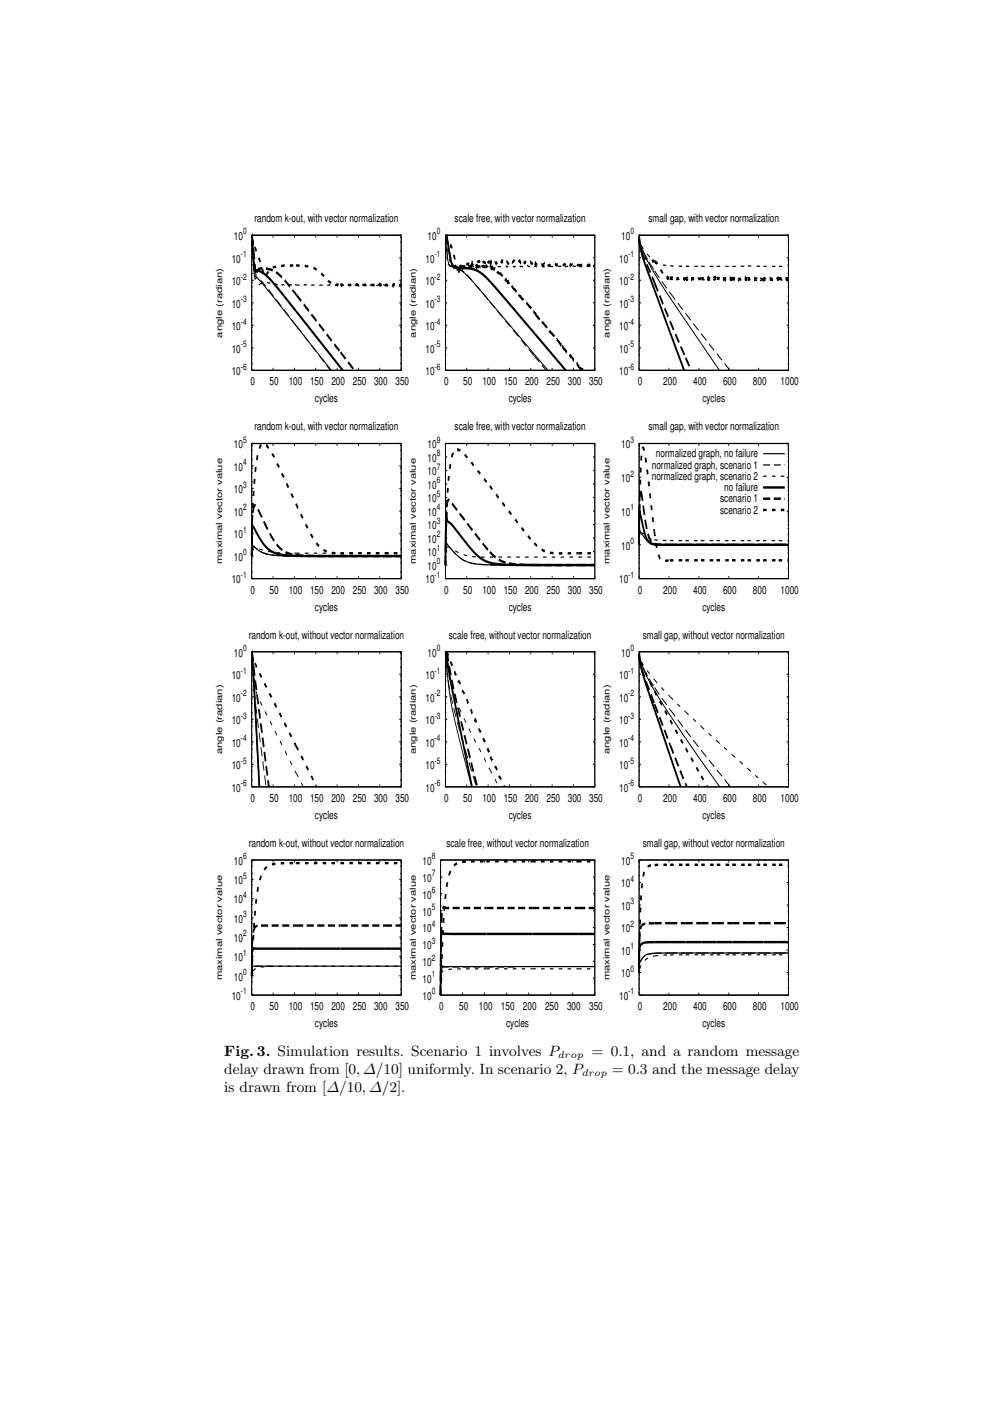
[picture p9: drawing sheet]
<svg xmlns="http://www.w3.org/2000/svg" width="210mm" height="297mm" viewBox="0 0 210 297" stroke-linecap="round" stroke-linejoin="round" font-family="sans-serif">
<g fill="none" stroke="#000" stroke-width=".21">
<path d="M53.4 49.9h31.7v28.6h-31.7zM53.4 59.9h.2M53.4 59.4h.4M53.4 58h.2M53.4 56.1h.2M53.4 55.1h.2M53.4 54.7h.4M53.4 53.2h.2M53.4 51.3h.2M53.4 50.3h.2M53.8 49.9h-.4v.5M57.9 49.9v.5"/>
<path d="M62.4 49.9v.5M67 49.9v.5M71.5 49.9v.5M76 49.9v.5M80.5 49.9v.5M84.7 59.4h.4M84.7 54.7h.4M84.7 49.9h.4v.5M84.9 59.9h.2M84.9 58h.2M84.9 56.1h.2M84.9 55.1h.2"/>
<path d="M84.9 53.2h.2M84.9 51.3h.2M84.9 50.3h.2M94.4 49.9h31.7v28.6h-31.7zM94.4 59.9h.2M94.4 59.4h.4M94.4 58h.2M94.4 56.1h.2M94.4 55.1h.2M94.4 54.7h.4M94.4 53.2h.2M94.4 51.3h.2"/>
<path d="M94.4 50.3h.2M94.8 49.9h-.4v.5M99 49.9v.5M103.5 49.9v.5M108 49.9v.5M112.5 49.9v.5M117.1 49.9v.5M121.6 49.9v.5M125.7 59.4h.4M125.7 54.7h.4M125.7 49.9h.4v.5M125.9 59.9h.2"/>
<path d="M125.9 58h.2M125.9 56.1h.2M125.9 55.1h.2M125.9 53.2h.2M125.9 51.3h.2M125.9 50.3h.2M135.5 49.9h31.7v28.6h-31.7zM135.5 59.9h.2M135.5 59.4h.4M135.5 58h.2M135.5 56.1h.2M135.5 55.1h.2"/>
<path d="M135.5 54.7h.4M135.5 53.2h.2M135.5 51.3h.2M135.5 50.3h.2M135.9 49.9h-.4v.5M141.8 49.9v.5M148.2 49.9v.5M154.5 49.9v.5M160.8 49.9v.5M166.8 59.4h.4M166.8 54.7h.4M166.8 49.9h.4v.5"/>
<path d="M167 59.9h.2M167 58h.2M167 56.1h.2M167 55.1h.2M167 53.2h.2M167 51.3h.2M167 50.3h.2M53.4 78.5h.4M53.4 77.1h.2M53.4 75.2h.2M53.4 74.2h.2M53.4 73.7h.4"/>
<path d="M53.4 72.3h.2M53.4 70.4h.2M53.4 69.4h.2M53.4 69h.4M53.4 67.5h.2M53.4 65.6h.2M53.4 64.7h.2M53.4 64.2h.4M53.4 62.8h.2M53.4 60.9h.2M53.4 78v.5M57.9 78v.5"/>
<path d="M62.4 78v.5M67 78v.5M71.5 78v.5M76 78v.5M80.5 78v.5M84.7 73.7h.4M84.7 69h.4M84.7 64.2h.4M84.9 77.1h.2M84.9 75.2h.2M84.9 74.2h.2M84.9 72.3h.2"/>
<path d="M84.9 70.4h.2M84.9 69.4h.2M84.9 67.5h.2M84.9 65.6h.2M84.9 64.7h.2M84.9 62.8h.2M84.9 60.9h.2M85.1 78v.5h-.4M94.4 78.5h.4M94.4 77.1h.2M94.4 75.2h.2M94.4 74.2h.2"/>
<path d="M94.4 73.7h.4M94.4 72.3h.2M94.4 70.4h.2M94.4 69.4h.2M94.4 69h.4M94.4 67.5h.2M94.4 65.6h.2M94.4 64.7h.2M94.4 64.2h.4M94.4 62.8h.2M94.4 60.9h.2M94.4 78v.5"/>
<path d="M99 78v.5M103.5 78v.5M108 78v.5M112.5 78v.5M117.1 78v.5M121.6 78v.5M125.7 73.7h.4M125.7 69h.4M125.7 64.2h.4M125.9 77.1h.2M125.9 75.2h.2M125.9 74.2h.2"/>
<path d="M125.9 72.3h.2M125.9 70.4h.2M125.9 69.4h.2M125.9 67.5h.2M125.9 65.6h.2M125.9 64.7h.2M125.9 62.8h.2M125.9 60.9h.2M126.1 78v.5h-.4M135.5 78.5h.4M135.5 77.1h.2M135.5 75.2h.2"/>
<path d="M135.5 74.2h.2M135.5 73.7h.4M135.5 72.3h.2M135.5 70.4h.2M135.5 69.4h.2M135.5 69h.4M135.5 67.5h.2M135.5 65.6h.2M135.5 64.7h.2M135.5 64.2h.4M135.5 62.8h.2M135.5 60.9h.2"/>
<path d="M135.5 78v.5M141.8 78v.5M148.2 78v.5M154.5 78v.5M160.8 78v.5M166.8 73.7h.4M166.8 69h.4M166.8 64.2h.4M167 77.1h.2M167 75.2h.2M167 74.2h.2M167 72.3h.2"/>
<path d="M167 70.4h.2M167 69.4h.2M167 67.5h.2M167 65.6h.2M167 64.7h.2M167 62.8h.2M167 60.9h.2M167.2 78v.5h-.4M53.4 94h31.7v28.7h-31.7zM53.4 99.3h.2M53.4 98.8h.4M53.4 97.4h.2"/>
<path d="M53.4 95.5h.2M53.4 94.5h.2M53.8 94h-.4v.6M57.9 94v.6M62.4 94v.6M67 94v.6M71.5 94v.6M76 94v.6M80.5 94v.6M84.7 94h.4v.6M84.7 98.8h.4M84.9 99.3h.2"/>
<path d="M84.9 97.4h.2M84.9 95.5h.2M84.9 94.5h.2M94.4 94h31.7v28.7h-31.7zM94.4 99.8h.4M94.4 96.9h.4M94.8 94h-.4v.6M99 94v.6M103.5 94v.6M108 94v.6M112.5 94v.6M117.1 94v.6"/>
<path d="M121.6 94v.6M125.7 94h.4v.6M125.7 99.8h.4M125.7 96.9h.4M135.5 94h31.7v28.7h-31.7zM135.5 96.9h.2M135.5 99h.2M135.5 97.8h.2M135.5 96.2h.2M135.5 95.6h.2M135.5 95.1h.2M135.5 94.7h.2"/>
<path d="M135.5 94.4h.2M135.9 94h-.4v.6M141.8 94v.6M148.2 94v.6M154.5 94v.6M160.8 94v.6M166.8 94h.4v.6M167 96.9h.2M167 99h.2M167 97.8h.2M167 96.2h.2M167 95.6h.2"/>
<path d="M167 95.1h.2M167 94.7h.2M167 94.4h.2M53.4 119.3h.2M53.4 118.4h.2M53.4 117.9h.4M53.4 116.5h.2M53.4 114.6h.2M53.4 113.6h.2M53.4 113.1h.4M53.4 111.7h.2M53.4 109.8h.2"/>
<path d="M53.4 108.8h.2M53.4 108.4h.4M53.4 106.9h.2M53.4 105h.2M53.4 104h.2M53.4 103.6h.4M53.4 102.1h.2M53.4 100.2h.2M84.7 117.9h.4M84.7 113.1h.4M84.7 108.4h.4M84.7 103.6h.4"/>
<path d="M84.9 119.3h.2M84.9 118.4h.2M84.9 116.5h.2M84.9 114.6h.2M84.9 113.6h.2M84.9 111.7h.2M84.9 109.8h.2M84.9 108.8h.2M84.9 106.9h.2M84.9 105h.2M84.9 104h.2M84.9 102.1h.2"/>
<path d="M84.9 100.2h.2M94.4 108.4h.4M94.4 119.8h.4M94.4 116.9h.4M94.4 114.1h.4M94.4 111.2h.4M94.4 105.5h.4M94.4 102.6h.4M125.7 108.4h.4M125.7 119.8h.4M125.7 116.9h.4M125.7 114.1h.4"/>
<path d="M125.7 111.2h.4M125.7 105.5h.4M125.7 102.6h.4M135.5 118.4h.2M135.5 108.4h.4M135.5 104h.2M135.5 111.2h.2M135.5 119.3h.2M135.5 117.7h.2M135.5 117.1h.2M135.5 116.6h.2M135.5 116.2h.2"/>
<path d="M135.5 115.8h.2M135.5 115.5h.4M135.5 113.4h.2M135.5 112.1h.2M135.5 110.5h.2M135.5 109.9h.2M135.5 109.5h.2M135.5 109h.2M135.5 108.7h.2M135.5 106.2h.2M135.5 104.9h.2M135.5 103.3h.2"/>
<path d="M135.5 102.8h.2M135.5 102.3h.2M135.5 101.9h.2M135.5 101.5h.2M135.5 101.2h.4M166.8 108.4h.4M166.8 115.5h.4M166.8 101.2h.4M167 118.4h.2M167 104h.2M167 111.2h.2M167 119.3h.2"/>
<path d="M167 117.7h.2M167 117.1h.2M167 116.6h.2M167 116.2h.2M167 115.8h.2M167 113.4h.2M167 112.1h.2M167 110.5h.2M167 109.9h.2M167 109.5h.2M167 109h.2M167 108.7h.2"/>
<path d="M167 106.2h.2M167 104.9h.2M167 103.3h.2M167 102.8h.2M167 102.3h.2M167 101.9h.2M167 101.5h.2M53.4 138.2h31.7v28.6h-31.7zM53.4 122.1v.6M53.4 122.7h.4M53.4 121.2h.2M53.4 139.6h.2"/>
<path d="M53.4 138.6h.2M53.8 138.2h-.4v.5M57.9 122.1v.6M57.9 138.2v.5M62.4 122.1v.6M62.4 138.2v.5M67 122.1v.6M67 138.2v.5M71.5 122.1v.6M71.5 138.2v.5M76 122.1v.6M76 138.2v.5"/>
<path d="M80.5 122.1v.6M80.5 138.2v.5M84.7 138.2h.4v.5M84.9 121.2h.2M84.9 139.6h.2M84.9 138.6h.2M85.1 122.1v.6h-.4M94.4 138.2h31.7v28.6h-31.7zM94.4 122.1v.6M94.4 122.7h.4M94.4 139.6h.2M94.4 138.6h.2"/>
<path d="M94.8 138.2h-.4v.5M99 122.1v.6M99 138.2v.5M103.5 122.1v.6M103.5 138.2v.5M108 122.1v.6M108 138.2v.5M112.5 122.1v.6M112.5 138.2v.5M117.1 122.1v.6M117.1 138.2v.5M121.6 122.1v.6"/>
<path d="M121.6 138.2v.5M125.7 138.2h.4v.5M125.9 139.6h.2M125.9 138.6h.2M126.1 122.1v.6h-.4M135.5 138.2h31.7v28.6h-31.7zM135.5 122.1v.6M135.5 122.7h.4M135.5 120.5h.2M135.5 139.6h.2M135.5 138.6h.2M135.9 138.2h-.4v.5"/>
<path d="M141.8 122.1v.6M141.8 138.2v.5M148.2 122.1v.6M148.2 138.2v.5M154.5 122.1v.6M154.5 138.2v.5M160.8 122.1v.6M160.8 138.2v.5M166.8 138.2h.4v.5M167 120.5h.2M167 139.6h.2M167 138.6h.2"/>
<path d="M167.2 122.1v.6h-.4M53.4 158.7h.2M53.4 157.7h.2M53.4 157.3h.4M53.4 155.8h.2M53.4 153.9h.2M53.4 153h.2M53.4 152.5h.4M53.4 151.1h.2M53.4 149.2h.2M53.4 148.2h.2M53.4 147.7h.4"/>
<path d="M53.4 146.3h.2M53.4 144.4h.2M53.4 143.4h.2M53.4 143h.4M53.4 141.5h.2M84.7 157.3h.4M84.7 152.5h.4M84.7 147.7h.4M84.7 143h.4M84.9 158.7h.2M84.9 157.7h.2M84.9 155.8h.2"/>
<path d="M84.9 153.9h.2M84.9 153h.2M84.9 151.1h.2M84.9 149.2h.2M84.9 148.2h.2M84.9 146.3h.2M84.9 144.4h.2M84.9 143.4h.2M84.9 141.5h.2M94.4 158.7h.2M94.4 157.7h.2M94.4 157.3h.4"/>
<path d="M94.4 155.8h.2M94.4 153.9h.2M94.4 153h.2M94.4 152.5h.4M94.4 151.1h.2M94.4 149.2h.2M94.4 148.2h.2M94.4 147.7h.4M94.4 146.3h.2M94.4 144.4h.2M94.4 143.4h.2M94.4 143h.4"/>
<path d="M94.4 141.5h.2M125.7 157.3h.4M125.7 152.5h.4M125.7 147.7h.4M125.7 143h.4M125.9 158.7h.2M125.9 157.7h.2M125.9 155.8h.2M125.9 153.9h.2M125.9 153h.2M125.9 151.1h.2M125.9 149.2h.2"/>
<path d="M125.9 148.2h.2M125.9 146.3h.2M125.9 144.4h.2M125.9 143.4h.2M125.9 141.5h.2M135.5 158.7h.2M135.5 157.7h.2M135.5 157.3h.4M135.5 155.8h.2M135.5 153.9h.2M135.5 153h.2M135.5 152.5h.4"/>
<path d="M135.5 151.1h.2M135.5 149.2h.2M135.5 148.2h.2M135.5 147.7h.4M135.5 146.3h.2M135.5 144.4h.2M135.5 143.4h.2M135.5 143h.4M135.5 141.5h.2M166.8 157.3h.4M166.8 152.5h.4M166.8 147.7h.4"/>
<path d="M166.8 143h.4M167 158.7h.2M167 157.7h.2M167 155.8h.2M167 153.9h.2M167 153h.2M167 151.1h.2M167 149.2h.2M167 148.2h.2M167 146.3h.2M167 144.4h.2M167 143.4h.2"/>
<path d="M167 141.5h.2M53.4 166.3v.5M53.4 166.8h.4M53.4 165.4h.2M53.4 163.5h.2M53.4 162.5h.2M53.4 162.1h.4M53.4 160.6h.2M57.9 166.3v.5M62.4 166.3v.5M67 166.3v.5M71.5 166.3v.5"/>
<path d="M76 166.3v.5M80.5 166.3v.5M84.7 162.1h.4M84.9 165.4h.2M84.9 163.5h.2M84.9 162.5h.2M84.9 160.6h.2M85.1 166.3v.5h-.4M94.4 166.3v.5M94.4 166.8h.4M94.4 165.4h.2M94.4 163.5h.2"/>
<path d="M94.4 162.5h.2M94.4 162.1h.4M94.4 160.6h.2M99 166.3v.5M103.5 166.3v.5M108 166.3v.5M112.5 166.3v.5M117.1 166.3v.5M121.6 166.3v.5M125.7 162.1h.4M125.9 165.4h.2M125.9 163.5h.2"/>
<path d="M125.9 162.5h.2M125.9 160.6h.2M126.1 166.3v.5h-.4M135.5 166.3v.5M135.5 166.8h.4M135.5 165.4h.2M135.5 163.5h.2M135.5 162.5h.2M135.5 162.1h.4M135.5 160.6h.2M141.8 166.3v.5M148.2 166.3v.5"/>
<path d="M154.5 166.3v.5M160.8 166.3v.5M166.8 162.1h.4M167 165.4h.2M167 163.5h.2M167 162.5h.2M167 160.6h.2M167.2 166.3v.5h-.4M53.4 182.3h31.7v28.7h-31.7zM53.4 199.9h.2M53.4 199.1h.2M53.4 198.7h.4"/>
<path d="M53.4 197.5h.2M53.4 195.8h.2M53.4 195h.2M53.4 194.6h.4M53.4 193.4h.2M53.4 191.7h.2M53.4 190.9h.2M53.4 190.5h.4M53.4 189.3h.2M53.4 187.7h.2M53.4 186.8h.2M53.4 186.4h.4"/>
<path d="M53.4 185.2h.2M53.4 183.6h.2M53.4 182.7h.2M53.8 182.3h-.4v.6M57.9 182.3v.6M62.4 182.3v.6M67 182.3v.6M71.5 182.3v.6M76 182.3v.6M80.5 182.3v.6M84.7 182.3h.4v.6M84.7 198.7h.4"/>
<path d="M84.7 194.6h.4M84.7 190.5h.4M84.7 186.4h.4M84.9 199.9h.2M84.9 199.1h.2M84.9 197.5h.2M84.9 195.8h.2M84.9 195h.2M84.9 193.4h.2M84.9 191.7h.2M84.9 190.9h.2M84.9 189.3h.2"/>
<path d="M84.9 187.7h.2M84.9 186.8h.2M84.9 185.2h.2M84.9 183.6h.2M84.9 182.7h.2M93.4 182.3h32.7v28.7h-32.7zM93.4 199.2h.2M93.4 197.7h.2M93.4 197h.2M93.4 196.7h.4M93.4 195.6h.2M93.4 194.2h.2"/>
<path d="M93.4 193.4h.2M93.4 193.1h.4M93.4 192h.2M93.4 190.6h.2M93.4 189.8h.2M93.4 189.5h.4M93.4 188.4h.2M93.4 187h.2M93.4 186.3h.2M93.4 185.9h.4M93.4 184.8h.2M93.4 183.4h.2"/>
<path d="M93.4 182.7h.2M93.8 182.3h-.4v.6M98.1 182.3v.6M102.7 182.3v.6M107.4 182.3v.6M112.1 182.3v.6M116.8 182.3v.6M121.4 182.3v.6M125.7 182.3h.4v.6M125.7 196.7h.4M125.7 193.1h.4M125.7 189.5h.4"/>
<path d="M125.7 185.9h.4M125.9 199.2h.2M125.9 197.7h.2M125.9 197h.2M125.9 195.6h.2M125.9 194.2h.2M125.9 193.4h.2M125.9 192h.2M125.9 190.6h.2M125.9 189.8h.2M125.9 188.4h.2M125.9 187h.2"/>
<path d="M125.9 186.3h.2M125.9 184.8h.2M125.9 183.4h.2M125.9 182.7h.2M135.5 182.3h31.7v28.7h-31.7zM135.5 196.7h.4M135.5 200h.2M135.5 198.1h.2M135.5 197.1h.2M135.5 195.2h.2M135.5 193.3h.2M135.5 192.3h.2"/>
<path d="M135.5 191.9h.4M135.5 190.4h.2M135.5 188.6h.2M135.5 187.6h.2M135.5 187.1h.4M135.5 185.7h.2M135.5 183.8h.2M135.5 182.8h.2M135.9 182.3h-.4v.6M141.8 182.3v.6M148.2 182.3v.6M154.5 182.3v.6"/>
<path d="M160.8 182.3v.6M166.8 182.3h.4v.6M166.8 196.7h.4M166.8 191.9h.4M166.8 187.1h.4M167 200h.2M167 198.1h.2M167 197.1h.2M167 195.2h.2M167 193.3h.2M167 192.3h.2M167 190.4h.2"/>
<path d="M167 188.6h.2M167 187.6h.2M167 185.7h.2M167 183.8h.2M167 182.8h.2M53.4 210.4v.6M53.4 211h.4M53.4 209.8h.2M53.4 208.1h.2M53.4 207.3h.2M53.4 206.9h.4M53.4 205.7h.2"/>
<path d="M53.4 204h.2M53.4 203.2h.2M53.4 202.8h.4M53.4 201.6h.2M57.9 210.4v.6M62.4 210.4v.6M67 210.4v.6M71.5 210.4v.6M76 210.4v.6M80.5 210.4v.6M84.7 206.9h.4M84.7 202.8h.4"/>
<path d="M84.9 209.8h.2M84.9 208.1h.2M84.9 207.3h.2M84.9 205.7h.2M84.9 204h.2M84.9 203.2h.2M84.9 201.6h.2M85.1 210.4v.6h-.4M93.4 211h.4M93.4 209.9h.2M93.4 208.5h.2M93.4 207.8h.2"/>
<path d="M93.4 207.4h.4M93.4 206.3h.2M93.4 204.9h.2M93.4 204.2h.2M93.4 203.8h.4M93.4 202.7h.2M93.4 201.3h.2M93.4 200.6h.2M93.4 200.2h.4M93.4 210.4v.6M98.1 210.4v.6M102.7 210.4v.6"/>
<path d="M107.4 210.4v.6M112.1 210.4v.6M116.8 210.4v.6M121.4 210.4v.6M125.7 207.4h.4M125.7 203.8h.4M125.7 200.2h.4M125.9 209.9h.2M125.9 208.5h.2M125.9 207.8h.2M125.9 206.3h.2M125.9 204.9h.2"/>
<path d="M125.9 204.2h.2M125.9 202.7h.2M125.9 201.3h.2M125.9 200.6h.2M126.1 210.4v.6h-.4M135.5 210.4v.6M135.5 211h.4M135.5 209.5h.2M135.5 207.6h.2M135.5 206.7h.2M135.5 206.2h.4M135.5 204.8h.2"/>
<path d="M135.5 202.9h.2M135.5 201.9h.2M135.5 201.4h.4M141.8 210.4v.6M148.2 210.4v.6M154.5 210.4v.6M160.8 210.4v.6M166.8 206.2h.4M166.8 201.4h.4M167 209.5h.2M167 207.6h.2M167 206.7h.2"/>
<path d="M167 204.8h.2M167 202.9h.2M167 201.9h.2M167.2 210.4v.6h-.4"/>
</g>
<g fill="none" stroke="#000" stroke-width=".22">
<path d="M53.4 52l.2 .4 .3 5.8 2 2.2 6.9 8.7M94.4 50l.5 5 .3 1.1 .2 .3 1 .2 1 .5 2.1 1.8 16.7 19.6M135.5 50.9l.1-.2 .4 2 1.5 3 4.6 7.4M62.8 69.1l7.4 9.4M142.1 63.1l10.4 15.4M161.8 96.2h4.6M62.8 117.9l-3.8-.1-2.4-.3-1.5-.6-1.5-1.3-.2 2.3M62.8 117.9h22.3M103.8 119.8l-3.2-.3-2.3-.7-1.9-1.5-1.9-2.4-.1 4.9M103.9 119.8h22.2M145.3 115.5h-5.1l-1.9-.3-.7-.3-.6-.5-1.3-1.7v.3l-.1-.5-.1 3M145.3 115.5h21.8"/>
<path d="M94.4 138.3l.2 2.3a72.4 72.4 0 0 0 1.9 12.5l3.5 13.7M135.5 139.2l.1-.2 .4 2 1.5 3.1 2.1 3.7 2.5 3.9M53.4 140.3l.2 .4 1.4 26.1M142.1 151.7l3.3 4.9M145.4 156.6l7.2 10.2M62.8 204.8h-9.1l-.2 .3-.1 1.8M62.8 204.8h22.3M126.1 204.9h-31.8a.66 .66 0 0 1-.7-.4l-.2 6.5M142.1 202l-3.9 .1-1.4 .5-1 1-.2 .6v-.3l-.1 2.3M142.1 202h25"/>
</g>
<g fill="none" stroke="#000" stroke-width=".22" stroke-dasharray="1.8 .9" stroke-linecap="butt">
<path d="M53.4 52l.2 .2 .5 7a.74 .74 0 0 1 1.3 .3l7.4 9.5M94.4 50l.8 6.1 .4 .4h.9l.7 .4 1.7 1.2 4.9 5.8M135.5 50.9l.1-.3 .1 .8 .4 1.3 2.7 4.7M138.8 57.4l3.3 4.7M62.8 69l7.3 9.5M103.9 63.9l9.4 11.5M113.3 75.5l2.5 3M142.1 62.1l3.3 4.4M145.4 66.5l3.3 4.3M148.7 70.8l3.3 4.2M152 75l2.8 3.5M161.8 98.6h4.6"/>
<path d="M53.4 117.9l.1-2.6 .1 .8a.78 .78 0 0 1 .9 .3l1.2 .8 1.7 .4 5.4 .3M62.8 117.9h9.4M72.2 117.9h9.4M81.6 117.9h3.5M94.4 119.8l.2-4.4 2.5 2.5 1.6 1.1 2.1 .6 3 .2M103.9 119.8h9.4M113.3 119.8h9.4M122.7 119.8h3.4M135.5 115.5l.1-2.8v.6l.2-.6 .4 .8 1.1 1.1 .6 .4 .8 .3M138.7 115.3l3.3 .2M142 115.5h3.3M145.3 115.5h3.3"/>
<path d="M148.6 115.5h3.3M151.9 115.5h3.3M155.2 115.5h3.3M158.5 115.5h3.3M161.8 115.5h3.3M165.1 115.5h2M94.4 138.3l.2 1.9a60.5 60.5 0 0 0 2.3 12.5l4.1 14.1M135.5 139.2l.1-.3 .1 1 .7 1.7 2.4 4.1M53.4 140.3l.2 .1a343.7 343.7 0 0 0 2.7 25.3l.1 1.1M138.8 145.8l3.3 4.6M142.1 150.5l3.3 4.3M145.4 154.8l3.3 4.3"/>
<path d="M148.7 159.1l3.3 4.1M152 163.2l2.9 3.6M53.4 206.9l.1-1.7 .1 .2 .1-.4 4.6-.1M93.4 211l.1-5.7 .2-.3h9.4M103.1 205h6.5M135.5 206.2v-1.8l.1 .3 .1-.7 .5-.8 .9-.7 1.7-.4M138.8 202.1h3.3M142.1 202.1h3.3M145.4 202.1h3.3M148.7 202.1h3.3M152 202.1h3.3M155.3 202.1h3.3"/>
<path d="M158.6 202.1h3.3M161.9 202.1h3.2M165.2 202.1h1.9"/>
</g>
<g fill="none" stroke="#000" stroke-width=".22" stroke-dasharray=".9 1.3" stroke-linecap="butt">
<path d="M53.4 52l.2-.7 .4 4.7a13.1 13.1 0 0 0 .7 4.2l.3 .2a1.68 1.68 0 0 1 1.9-.4l1.5 .2a.45 .45 0 0 0 .8 0l.1 .3 .1-.3 .1 .2 .1-.1 .3 .1 .1-.1 .7 .2 .2-.2 .2 .3 .2-.2h.6l.1 .1 .1-.2 .5 .2 .2-.1M94.4 50l.9 5.2a1.42 1.42 0 0 0 .8 1.2l1 .1 .5-.2 .1 .2 .4-.2v.1l.6-.1 .1 .2 .4-.2 1 .1 .1-.1 .5 .3 .1-.2h.4l2.5 .1M103.9 56.5h1.2l.1 .1 1.4-.2 .8 .2 .1-.2 .1 .2 .1-.3 .1 .2 1.1-.1 .2 .2 .2-.2 .1 .3 .1-.3 2.3 .1 .1-.2 .2 .3 .1-.2 1.1 .1M113.3 56.5l.2-.2 .1 .2 .5-.1 .3 .2a.49 .49 0 0 1 .8 0l.1-.1 .3-.1 .3 .2 2-.2 1.1 .1 .1-.3 .1 .3 .6 .2 .5-.3 2.4 .1M122.7 56.5l.7 .1 .1-.2 .4 .2 .6-.3 .4 .2 .5-.1 .7 .2M135.5 50.9l.1-.7 .2 1.3 .6 1.3 1.3 1.7 1.1 .8M138.8 55.3l1.5 .8 1.8 .3M142.1 56.4l3.3 .1M145.4 56.5l3.3-.1M148.7 56.4l3.3 .1M152 56.5h3.3M155.3 56.5l3.3-.1"/>
<path d="M158.6 56.4h3.3M161.9 56.4l3.2 .1M165.2 56.5l1.9-.1M62.8 60.4l.8 .1 .5-.1 .1 .2 .1-.2 .2 .1 .2-.2 .4 .2 .5-.1 .2 .1 .1-.2 .2 .2 .6-.2 .3 .2 .3-.1 .3 .1h1.2l.5-.1 .3 .1 .2-.2 .5 .2h1.9M72.2 60.5l.5-.1 .7 .1 .1-.2 .1 .2 .3-.1 .3 .1 .2-.1 .1 .2 .3-.3 .1 .3 .1-.2 .5 .2 .4-.3 .1 .2 .5-.1 .1 .1 .4-.1 .3 .1 .2-.1h.5l.1-.1 .2 .2 .4-.1 .1 .1 .3-.1 .1 .1 .1-.1 .3 .1 .2-.1 .1 .2 .5-.2 .1 .2 .2-.3 .3 .2 .3-.1 .3 .1M81.6 60.5h.2l.1-.2 .3 .2 .1-.2 .1 .2 .3-.1h.8l.1-.1 .4 .2 .3-.2 .8 .1M53.4 117.9l.2-2.2v.9l.2-.1 .9-.1 3.4 .7 4.7 .2M62.8 117.3h9.4M72.2 117.3h9.4M81.6 117.3h3.5M94.4 119.8l.1-4.4a.69 .69 0 0 0 .8 .7l1.8 1 1.5 .6 2.6 .4h2.6M103.9 118.1h9.4"/>
<path d="M113.3 118.1h9.4M122.7 118.1h3.4M135.5 115.5l.1-2.7 .1 1.3 .1-.7a.48 .48 0 0 1 .5-.3 .48 .48 0 0 1 .5 .4l1 .7 .9 .3M138.7 114.5l3.3 .1M142 114.6h3.3M145.3 114.6h3.3M148.6 114.6h3.3M151.9 114.6h3.3M155.2 114.6h3.3M158.5 114.6h3.3M161.8 101h4.6M161.8 114.6h3.3"/>
<path d="M165.1 114.6h2M94.4 138.3l.2 1.6a36.2 36.2 0 0 0 3.2 11.2l2.5 5.3 3.5 6.7M135.5 139.2l.1-.7 .1 1.1 .4 1 2.7 3.5M53.4 140.3l.2-.6 .3 3.7a14.5 14.5 0 0 0 .8 4.5l8.1 16M138.8 144.1l3.3 3.6M142.1 147.7l3.3 3.3M145.4 151l3.3 3M148.7 154l3.3 3.1M152 157.1l3.3 2.9M62.8 163.9l1.5 2.9M103.9 163.1l1.9 3.7M155.3 160l3.3 3"/>
<path d="M158.6 163l3.3 2.9M161.9 165.9l1 .9M53.4 206.9l.1-1.8 .1 .7 .9-.5 1.1-.3 7.2-.1M62.8 204.9h9.4M72.2 204.9h9.4M81.6 204.9h3.5M93.4 211l.2-5.3 .2 .4 .6-.4 1.4-.2 7.3-.1M103.1 205.4h9.7M112.8 205.4h9.8M122.6 205.4h3.5M135.5 206.2v-1.7l.2 .9 .3-.8 .7-1 .9-.6 1.2-.3M138.8 202.7l3.3-.2"/>
<path d="M142.1 202.5l3.3-.1M145.4 202.4h3.3M148.7 202.4h3.3M152 202.4h3.3M155.3 202.4h3.3M158.6 202.4h3.3M161.9 202.4h3.2M165.2 202.4h1.9"/>
</g>
<g fill="none" stroke="#000" stroke-width=".44">
<path d="M53.4 52l.2-.3 .3 5.5 1.6 .5 1.4 1.1 5.9 7.2M94.6 49.9l.8 4.5a3.5 3.5 0 0 0 .8 2.3l3.3 .2 1.5 .4 1.3 .8 1.7 1.7M104 59.8l16 18.7M135.5 51.2l.1-.1 .3 2 .7 2.4 2.2 6M62.8 66l9.9 12.5M138.8 61.5l3.3 9M142.1 70.5l3 8M62.8 117.9l-3.4-.3-1.2-.4-.9-.5-1.7-1.7-1.9-3.3-.1 .1-.1-.5-.1 6.6M62.8 117.9h22.3M94.4 119.8l.1-7.3 .2-2.7a1.04 1.04 0 0 0 .7 1.1l5.4 6.5 1.5 1.2 1.5 .7 1.6 .3 3.1 .2h17.6M135.5 115.5l.1-6.8 1.4 5.3 .6 .9 .9 .5 1.9 .1h26.7M161.8 103.3h4.6"/>
<path d="M94.6 138.2l1 6.6 4.5 22M135.5 139.5l.1-.1 .2 1.7 .7 2.5 2.3 6.9M53.4 140.3l.2-.4 1.4 26.9M138.8 150.5l3.3 9.8M142.1 160.3l2.2 6.5M126.1 198h-31.3a.78 .78 0 0 1-1-.5l-.2 .8-.1 2.4-.1 10.3M167.1 199.7l-30.4 .2-.7 .3-.4 .7-.1 5.3M62.8 201.1h-9.2l-.2 5.8M62.8 201.1h22.3"/>
</g>
<g fill="none" stroke="#000" stroke-width=".44" stroke-dasharray="1.8 .9" stroke-linecap="butt">
<path d="M53.4 52l.2-1 .7 7.4a1.62 1.62 0 0 1 .8-1.5h1.3l2 .7 1.8 1.7 2.6 3.1M94.6 49.9a29.4 29.4 0 0 0 1.6 6.8l.4-.3 .1 .2a.42 .42 0 0 1 .7-.1l.2-.1 .1 .2 .3-.2 .6 .2 .2-.2a.65 .65 0 0 0 .9 0l.2 .2 .1-.3 .4 .1 .2-.2 .2 .5 .1-.2v.1l.1-.3 .1 .3 .1-.3 .2 .3 .4-.1v-.2l.3 .4 .1-.2h.3l.1-.1 .2 .3 .4-.3a.42 .42 0 0 0 .7 .1l.1 .2M104 56.7h.1l.1 .3 .2-.3 .4 .5 .1-.2 .2 .4 .3 .1a.85 .85 0 0 0 .8 .6l1 1.3 .1-.2 .4 .7v-.2l.5 .9 .1-.2 .6 .9 .4 .2 .4 .9 .1-.1 .6 .5 .2 .5 .7 .5 1 1.3h.1l1 1.4M135.5 51.2l.1-.4 .2 1.6 .5 1.9 2.5 5.7M138.8 60l3.3 8.2M62.8 62.4l9.4 12.3M72.2 74.7l2.9 3.8M113.4 66.5h.1l.2 .5 .3 .1 .4 .8 .2-.1 .1 .3 1.1 1.1 .2 .5 1.9 2 .1 .3 .1-.1 .8 1.2 .1-.5 .1 .8 .5 .7 1.2 1 .2 .6h.2l.7 1a1.22 1.22 0 0 1 .8 1.1h.1M122.9 77.8l.1 .3 .6 .4M142.1 68.2l3.3 7.7M145.4 75.9l1.2 2.6M53.4 117.9l.1-8.2 .4-2.5a1.21 1.21 0 0 1 .9 1l2.6 5.4 1.6 2.2 1.6 1.3 2.2 .6"/>
<path d="M62.8 117.7l3.2 .2h6.2M72.2 117.9h9.4M81.6 117.9h3.5M94.4 119.8l.2-9.9 .3-3.7a.42 .42 0 0 1 .4-.1 .42 .42 0 0 1 .3 .4l8.2 10.5M103.9 117l1.6 1.5 1.7 .8 2.4 .4 3.7 .1M113.3 119.8h9.4M122.7 119.8h3.4M135.5 115.5l.1-8.2 .2-3.4 1.6 9.3 .5 1.4 .8 .7M138.7 115.3l1 .2h2.3M142 115.5h3.3M145.3 115.5h3.3M148.6 115.5h3.3"/>
<path d="M151.9 115.5h3.3M155.2 115.5h3.3M158.5 115.5h3.3M161.8 105.7h4.6M161.8 115.5h3.3M165.1 115.5h2M94.7 138.2l2.1 10.6 4.4 18M135.5 139.5l.1-.3 .5 2.8 2.7 7.3M53.4 140.3l.2-1 3.4 27.5M138.8 149.3l3.3 8.6M142.1 157.9l3.3 8.4M145.4 166.3l.2 .5"/>
<path d="M62.8 196.2h9.4M72.2 196.2h9.4M81.6 196.2h3.5M103.1 192.5h9.7M112.8 192.5h9.8M122.6 192.5h3.5M138.8 195.7h3.3M142.1 195.7h3.3M145.4 195.7h3.3M148.7 195.7h3.3M152 195.7h3.3M155.3 195.7h3.3"/>
<path d="M158.6 195.7h3.3M161.9 195.7h3.2M165.2 195.7h1.9M53.4 206.9l.1-6.8 .2-2.7a1.16 1.16 0 0 1 1.4-1.2h7.7M93.4 211a205.4 205.4 0 0 1 .4-17.9l.2-.8 .9 .2h8.2M135.5 206.2l.3-9.1a1.19 1.19 0 0 1 .5-1.1l.7-.2 1.8-.1"/>
</g>
<g fill="none" stroke="#000" stroke-width=".44" stroke-dasharray=".9 1.3" stroke-linecap="butt">
<path d="M53.4 52l.2-1 1.7 4.8 .7 2.7 .1 .2h.2a3.4 3.4 0 0 1 3.5-2.3l3-.1M62.8 56.3h1.8l1.8 .5 1.6 1.1 1.9 1.9a1.82 1.82 0 0 0 1.5 .5l.2 .2 .6-.1M94.6 49.9l.3 .9 .8 1.4 1.4 5.3 .1-1.1 .2 1.6 .3-.2 .2-.9 .1-.1 .1 .2 .2-.4 .2-.8 .2 .5 .3-.3h.2l.3-.5 .1 .3 .1-.3 .3 .6 .1-.4 .1 .1 .4-.2 .4 .2 .6-.5 .2 .5 .2-.4 .2 .3 .2-.4 .1 .3 .3 .1 .1-.4 .2 .2 .2-.2 .1 .5 .3-.4 .1 .2 .1-.2M103.9 55.4l.1 .5 .1-.4 .1 .2 .1-.1 .2 .2 .1-.3 .2 .3 .1-.2 .3 .3 .5-.6 .2 .2 .2-.3 .2 .3 .1-.2 .1 .2 .2-.2 .1 .5 .1-.3 .2 .2 .4-.2 .2 .4 .2-.3 .1 .2 .2-.2 .1 .2 .1-.2h.2l.3-.3 .5 .5h.2l.1-.3 .2 .1 .3-.3 .2 .3 .1-.4 .1 .5 .4-.2 .2 .2 .2-.2v.2h.3l.1 .2 .3-.2 .1 .1 .2-.3 .2 .4h.7M113.4 55.9l.1-.2 .3 .4 .3-.3 .1 .2h.4l.1 .2 .2-.1 .4 .1v-.2l.1 .5 .1-.3 .1 .2 .9-.2h.7l.2 .2 .4-.3 .1 .2 .3-.2 .6-.1 .1 .2h.5l.3-.2 .1 .1 .1-.2 .1 .2h.4l.1-.1 .4 .3 .1-.2 .8 .1 .2-.2 .8 .3M122.8 56.3l1.4-.3 1 .2 .1 .3 .1-.3 .3 .1 .1 .2v-.3l.1 .2 .2-.1M135.5 51.2l.1-.8 .3 1.9 1.1 2.4 .5 .5 1.3 .2M138.8 55.4l.6 .6 1.5 2.5 .5 .4 .7 .2M142.1 59.1l.1-.1 .3 .1v-.1l.4 .1 .1-.2 .4 .3 .6-.2 .5 .2 .2-.2 .7 .2M145.4 59.2l.1-.1 .6 .1 .2-.2 .3 .2 .1-.2 2 .2M148.7 59.2h1l1-.2 .6 .1 .2-.1 .2 .1h.3M152 59.1l.9 .1 .6-.1 .3 .1v-.1h1.5"/>
<path d="M155.3 59.1h.8l.1 .2v-.2l.5 .2 .2-.2 1.7 .1M158.6 59.2l.3-.1 .1 .1 .2-.1 2.7 .1M161.9 59.2l3.2-.1M165.2 59.1l1.9 .1M72.2 60.4l.2 .1 .9-.2 .2 .2 .1-.2 .6 .2a.47 .47 0 0 1 .7 0l.3-.2 1.1 .2 .1-.3 .1 .2 .4 .1 .5-.1h.7l.2-.1 .1 .2 .9-.1 .2 .2 .3-.2 .5 .1 .1-.2 .1 .2 .3-.2 .8 .1M81.6 60.4l.8 .1 .2-.1 .1 .1 .5-.2 .1 .3 .1-.2 .2-.1 .2 .2 .3-.2 .6 .2 .4-.1M53.4 117.9l.1-6.9 .3-7.3 .6-5.8 .4-2.2a2.04 2.04 0 0 1 .8-1.6 1.78 1.78 0 0 1 1.5 1l1.1 1.8 4.6 10M62.8 106.9l3.2 6.5 1.7 2.5 .8 .6 1.1 .5 2.6 .3M72.2 117.3h9.4M81.6 117.3h3.5M94.4 119.8l.2-8.5a84.5 84.5 0 0 1 1-13.5 4.1 4.1 0 0 1 1-2.4 2.07 2.07 0 0 1 2 1.1l5.2 6.5M103.9 103l6.6 8.8 2.8 3.3"/>
<path d="M113.3 115.2l1.4 1.2 1.6 .7 1.8 .2h4.6M122.7 117.3h3.4M135.5 115.5l.2-10.8a61.8 61.8 0 0 1 .5-9.6l.1-.2a2.43 2.43 0 0 1 .5 1.9l1.9 15.8M138.7 112.6l.6 3.9 .6 1.9 .7 .5 1.4-.1M142 118.8h3.3M145.3 118.8h3.3M148.6 118.8h3.3M151.9 118.8h3.3M155.2 118.8h3.3M158.5 118.8h3.3M161.8 108.1h4.6M161.8 118.8h3.3"/>
<path d="M165.1 118.8h2M94.6 138.2l.7 1.3 .8 2.5 .1-.1 .1 .3 .5 1.4 .1-.1 .3 .9h.1l.4 .7 .8 2.5 .1-.1 .4 .9 1 2.8 .3 .2 .4 1.2 .1-.1 .1 .1 1.2 3.5 .7 1.2 .4 1.3 .5 .7 .1 1 .2 .1M135.5 139.5l.1-.8 .5 2.2 2.7 5.7M53.4 140.3l.2-1 1.1 2.9 8.1 16M62.8 158.2l4.4 8.6M138.8 146.6l3.3 6.1M142.1 152.7l3.3 6M145.4 158.7l3.3 5.8M104 160.4l.7 1.7 .4 .6 .5 1.1 .1-.1 .1 .9 .6 .9 .5 1.3M148.7 164.5l1.3 2.3M62.8 183h9.4M72.2 183h9.4"/>
<path d="M81.6 183h3.5M103.1 182.6h9.7M112.8 182.6h9.8M122.6 182.6h3.5M138.8 183.4h3.3M142.1 183.4h3.3M145.4 183.4h3.3M148.7 183.4h3.3M152 183.4h3.3M155.3 183.4h3.3M158.6 183.4h3.3M161.9 183.4h3.2"/>
<path d="M165.2 183.4h1.9M53.4 206.9l.2-4.8a76.3 76.3 0 0 1 1.5-15.5 3.8 3.8 0 0 1 2.4-3.3l1.8-.3h3.5M93.4 211l.6-15.9 .6-6.4a9 9 0 0 1 1.6-5.1l.6-.5 1.2-.3 5.1-.2M135.5 206.2l.3-14 .5-6 .2-1.2 .6-1.1 .6-.3 1.1-.2"/>
</g>
<g font-size="3.2">
<text x="47.5" y="223.9">Fig. 3. Simulation results. Scenario 1 involves P</text>
<text x="47.5" y="227.8">delay drawn from [0, ∆/10] uniformly. In scenario 2, P</text>
<text x="125.4" y="223.9">= 0.1, and a random message</text>
<text x="129.8" y="227.8">= 0.3 and the message delay</text>
<text x="47.5" y="231.6">is drawn from [∆/10, ∆/2].</text>
</g>
<g font-size="2.4">
<text x="54" y="47.1">random k-out, with vector normalization</text>
<text x="96.4" y="47.1">scale free, with vector normalization</text>
<text x="137.5" y="47.1">small gap, with vector normalization</text>
<text x="49.6" y="50.9">10</text>
<text x="90.7" y="50.9">10</text>
<text x="131.7" y="50.9">10</text>
<text x="49.1" y="55.7">10</text>
<text x="90.2" y="55.7">10</text>
<text x="131.3" y="55.7">10</text>
<text x="49.1" y="65.2">10</text>
<text x="49.1" y="60.5">10</text>
<text x="90.2" y="65.2">10</text>
<text x="90.2" y="60.5">10</text>
<text x="131.3" y="65.2">10</text>
<text x="131.3" y="60.5">10</text>
<text x="49.1" y="70">10</text>
<text x="90.2" y="70">10</text>
<text x="131.3" y="70">10</text>
<text x="49.1" y="74.8">10</text>
<text x="90.2" y="74.8">10</text>
<text x="131.3" y="74.8">10</text>
<text x="49.1" y="79.6">10</text>
<text x="53.1" y="81.7">0</text>
<text x="57.2" y="81.7">50</text>
<text x="61.2" y="81.7">100</text>
<text x="65.7" y="81.7">150</text>
<text x="70.3" y="81.7">200</text>
<text x="74.8" y="81.7">250</text>
<text x="79.3" y="81.7">300</text>
<text x="83.8" y="81.7">350</text>
<text x="90.2" y="79.6">10</text>
<text x="94.2" y="81.7">0</text>
<text x="98.2" y="81.7">50</text>
<text x="102.3" y="81.7">100</text>
<text x="106.8" y="81.7">150</text>
<text x="111.3" y="81.7">200</text>
<text x="115.9" y="81.7">250</text>
<text x="120.4" y="81.7">300</text>
<text x="124.9" y="81.7">350</text>
<text x="131.3" y="79.6">10</text>
<text x="135.3" y="81.7">0</text>
<text x="140.6" y="81.7">200</text>
<text x="147" y="81.7">400</text>
<text x="153.3" y="81.7">600</text>
<text x="159.6" y="81.7">800</text>
<text x="165.5" y="81.7">1000</text>
<text x="66.8" y="85.3">cycles</text>
<text x="107.8" y="85.3">cycles</text>
<text x="148.9" y="85.3">cycles</text>
<text x="49.6" y="95.1">10</text>
<text x="54" y="91.2">random k-out, with vector normalization</text>
<text x="90.7" y="95.1">10</text>
<text x="96.4" y="91.2">scale free, with vector normalization</text>
<text x="131.7" y="95.1">10</text>
<text x="137.5" y="91.2">small gap, with vector normalization</text>
<text x="49.6" y="99.8">10</text>
<text x="90.7" y="100.8">10</text>
<text x="90.7" y="97.9">10</text>
<text x="138.2" y="99.4">normalized graph, scenario 1</text>
<text x="138.2" y="101.8">normalized graph, scenario 2</text>
<text x="139.1" y="97">normalized graph, no failure</text>
<text x="49.6" y="104.6">10</text>
<text x="90.7" y="106.5">10</text>
<text x="90.7" y="103.7">10</text>
<text x="131.7" y="102.2">10</text>
<text x="152.7" y="106.5">scenario 1</text>
<text x="153.6" y="104.1">no failure</text>
<text x="49.6" y="109.4">10</text>
<text x="90.7" y="112.3">10</text>
<text x="90.7" y="109.4">10</text>
<text x="131.7" y="109.4">10</text>
<text x="152.7" y="108.9">scenario 2</text>
<text x="49.6" y="118.9">10</text>
<text x="49.6" y="114.2">10</text>
<text x="90.7" y="118">10</text>
<text x="90.7" y="115.1">10</text>
<text x="131.7" y="116.5">10</text>
<text x="49.1" y="123.7">10</text>
<text x="53.1" y="125.9">0</text>
<text x="57.2" y="125.9">50</text>
<text x="61.2" y="125.9">100</text>
<text x="65.7" y="125.9">150</text>
<text x="70.3" y="125.9">200</text>
<text x="74.8" y="125.9">250</text>
<text x="79.3" y="125.9">300</text>
<text x="83.8" y="125.9">350</text>
<text x="90.2" y="123.7">10</text>
<text x="90.7" y="120.8">10</text>
<text x="94.2" y="125.9">0</text>
<text x="98.2" y="125.9">50</text>
<text x="102.3" y="125.9">100</text>
<text x="106.8" y="125.9">150</text>
<text x="111.3" y="125.9">200</text>
<text x="115.9" y="125.9">250</text>
<text x="120.4" y="125.9">300</text>
<text x="124.9" y="125.9">350</text>
<text x="131.3" y="123.7">10</text>
<text x="135.3" y="125.9">0</text>
<text x="140.6" y="125.9">200</text>
<text x="147" y="125.9">400</text>
<text x="153.3" y="125.9">600</text>
<text x="159.6" y="125.9">800</text>
<text x="165.5" y="125.9">1000</text>
<text x="66.8" y="129.4">cycles</text>
<text x="107.8" y="129.4">cycles</text>
<text x="148.9" y="129.4">cycles</text>
<text x="52.7" y="135.4">random k-out, without vector normalization</text>
<text x="95.2" y="135.4">scale free, without vector normalization</text>
<text x="136.3" y="135.4">small gap, without vector normalization</text>
<text x="49.1" y="144">10</text>
<text x="49.6" y="139.2">10</text>
<text x="90.2" y="144">10</text>
<text x="90.7" y="139.2">10</text>
<text x="131.3" y="144">10</text>
<text x="131.7" y="139.2">10</text>
<text x="49.1" y="148.8">10</text>
<text x="90.2" y="148.8">10</text>
<text x="131.3" y="148.8">10</text>
<text x="49.1" y="153.5">10</text>
<text x="90.2" y="153.5">10</text>
<text x="131.3" y="153.5">10</text>
<text x="49.1" y="158.3">10</text>
<text x="90.2" y="158.3">10</text>
<text x="131.3" y="158.3">10</text>
<text x="49.1" y="167.9">10</text>
<text x="49.1" y="163.1">10</text>
<text x="90.2" y="167.9">10</text>
<text x="90.2" y="163.1">10</text>
<text x="131.3" y="167.9">10</text>
<text x="131.3" y="163.1">10</text>
<text x="53.1" y="170">0</text>
<text x="57.2" y="170">50</text>
<text x="61.2" y="170">100</text>
<text x="65.7" y="170">150</text>
<text x="66.8" y="173.6">cycles</text>
<text x="70.3" y="170">200</text>
<text x="74.8" y="170">250</text>
<text x="79.3" y="170">300</text>
<text x="83.8" y="170">350</text>
<text x="94.2" y="170">0</text>
<text x="98.2" y="170">50</text>
<text x="102.3" y="170">100</text>
<text x="106.8" y="170">150</text>
<text x="107.8" y="173.6">cycles</text>
<text x="111.3" y="170">200</text>
<text x="115.9" y="170">250</text>
<text x="120.4" y="170">300</text>
<text x="124.9" y="170">350</text>
<text x="135.3" y="170">0</text>
<text x="140.6" y="170">200</text>
<text x="147" y="170">400</text>
<text x="148.9" y="173.6">cycles</text>
<text x="153.3" y="170">600</text>
<text x="159.6" y="170">800</text>
<text x="165.5" y="170">1000</text>
<text x="52.7" y="179.6">random k-out, without vector normalization</text>
<text x="94.6" y="179.6">scale free, without vector normalization</text>
<text x="136.3" y="179.6">small gap, without vector normalization</text>
<text x="49.6" y="183.4">10</text>
<text x="89.6" y="183.4">10</text>
<text x="131.7" y="183.4">10</text>
<text x="49.6" y="191.6">10</text>
<text x="49.6" y="187.5">10</text>
<text x="89.6" y="190.5">10</text>
<text x="89.6" y="187">10</text>
<text x="131.7" y="188.1">10</text>
<text x="49.6" y="195.6">10</text>
<text x="89.6" y="197.7">10</text>
<text x="89.6" y="194.1">10</text>
<text x="131.7" y="197.7">10</text>
<text x="131.7" y="192.9">10</text>
<text x="49.6" y="203.8">10</text>
<text x="49.6" y="199.7">10</text>
<text x="89.6" y="201.3">10</text>
<text x="131.7" y="202.5">10</text>
<text x="49.6" y="207.9">10</text>
<text x="89.6" y="208.4">10</text>
<text x="89.6" y="204.9">10</text>
<text x="131.7" y="207.2">10</text>
<text x="49.1" y="212">10</text>
<text x="53.1" y="214.2">0</text>
<text x="57.2" y="214.2">50</text>
<text x="61.2" y="214.2">100</text>
<text x="65.7" y="214.2">150</text>
<text x="70.3" y="214.2">200</text>
<text x="74.8" y="214.2">250</text>
<text x="79.3" y="214.2">300</text>
<text x="83.8" y="214.2">350</text>
<text x="89.6" y="212">10</text>
<text x="93.1" y="214.2">0</text>
<text x="97.3" y="214.2">50</text>
<text x="101.5" y="214.2">100</text>
<text x="106.2" y="214.2">150</text>
<text x="110.9" y="214.2">200</text>
<text x="115.6" y="214.2">250</text>
<text x="120.2" y="214.2">300</text>
<text x="124.9" y="214.2">350</text>
<text x="131.3" y="212">10</text>
<text x="135.3" y="214.2">0</text>
<text x="140.6" y="214.2">200</text>
<text x="147" y="214.2">400</text>
<text x="153.3" y="214.2">600</text>
<text x="159.6" y="214.2">800</text>
<text x="165.5" y="214.2">1000</text>
<text x="66.8" y="217.7">cycles</text>
<text x="107.3" y="217.7">cycles</text>
<text x="148.9" y="217.7">cycles</text>
</g>
<g font-size="2.1">
<text x="118.4" y="224.3">drop</text>
<text x="123.4" y="228.1">drop</text>
</g>
<g font-size="1.9">
<text x="51.5" y="49.7">0</text>
<text x="92.6" y="49.7">0</text>
<text x="133.7" y="49.7">0</text>
<text x="51.1" y="59.3">-2</text>
<text x="51.1" y="54.5">-1</text>
<text x="92.1" y="59.3">-2</text>
<text x="92.1" y="54.5">-1</text>
<text x="133.2" y="59.3">-2</text>
<text x="133.2" y="54.5">-1</text>
<text x="51.1" y="64">-3</text>
<text x="92.1" y="64">-3</text>
<text x="133.2" y="64">-3</text>
<text x="51.1" y="68.8">-4</text>
<text x="92.1" y="68.8">-4</text>
<text x="133.2" y="68.8">-4</text>
<text x="51.1" y="73.6">-5</text>
<text x="92.1" y="73.6">-5</text>
<text x="133.2" y="73.6">-5</text>
<text x="51.1" y="78.4">-6</text>
<text x="92.1" y="78.4">-6</text>
<text x="133.2" y="78.4">-6</text>
<text x="51.5" y="93.9">5</text>
<text x="92.6" y="93.9">9</text>
<text x="133.7" y="93.9">3</text>
<text x="51.5" y="98.6">4</text>
<text x="92.6" y="99.6">7</text>
<text x="92.6" y="96.7">8</text>
<text x="133.7" y="101">2</text>
<text x="51.5" y="103.4">3</text>
<text x="92.6" y="105.3">5</text>
<text x="92.6" y="102.5">6</text>
<text x="51.5" y="113">1</text>
<text x="51.5" y="108.2">2</text>
<text x="92.6" y="113.9">2</text>
<text x="92.6" y="111.1">3</text>
<text x="92.6" y="108.2">4</text>
<text x="133.7" y="108.2">1</text>
<text x="51.5" y="117.7">0</text>
<text x="92.6" y="119.7">0</text>
<text x="92.6" y="116.8">1</text>
<text x="133.7" y="115.4">0</text>
<text x="51.1" y="122.5">-1</text>
<text x="92.1" y="122.5">-1</text>
<text x="133.2" y="122.5">-1</text>
<text x="51.1" y="142.8">-1</text>
<text x="51.5" y="138">0</text>
<text x="92.1" y="142.8">-1</text>
<text x="92.6" y="138">0</text>
<text x="133.2" y="142.8">-1</text>
<text x="133.7" y="138">0</text>
<text x="51.1" y="147.6">-2</text>
<text x="92.1" y="147.6">-2</text>
<text x="133.2" y="147.6">-2</text>
<text x="51.1" y="152.3">-3</text>
<text x="92.1" y="152.3">-3</text>
<text x="133.2" y="152.3">-3</text>
<text x="51.1" y="161.9">-5</text>
<text x="51.1" y="157.1">-4</text>
<text x="92.1" y="161.9">-5</text>
<text x="92.1" y="157.1">-4</text>
<text x="133.2" y="161.9">-5</text>
<text x="133.2" y="157.1">-4</text>
<text x="51.1" y="166.7">-6</text>
<text x="92.1" y="166.7">-6</text>
<text x="133.2" y="166.7">-6</text>
<text x="51.5" y="182.2">6</text>
<text x="91.6" y="185.8">7</text>
<text x="91.6" y="182.2">8</text>
<text x="133.7" y="182.2">5</text>
<text x="51.5" y="190.4">4</text>
<text x="51.5" y="186.3">5</text>
<text x="91.6" y="189.3">6</text>
<text x="133.7" y="191.7">3</text>
<text x="133.7" y="187">4</text>
<text x="51.5" y="194.5">3</text>
<text x="91.6" y="196.5">4</text>
<text x="91.6" y="192.9">5</text>
<text x="133.7" y="196.5">2</text>
<text x="51.5" y="202.6">1</text>
<text x="51.5" y="198.5">2</text>
<text x="91.6" y="203.7">2</text>
<text x="91.6" y="200.1">3</text>
<text x="133.7" y="201.3">1</text>
<text x="51.5" y="206.7">0</text>
<text x="91.6" y="207.2">1</text>
<text x="133.7" y="206">0</text>
<text x="51.1" y="210.8">-1</text>
<text x="91.6" y="210.8">0</text>
<text x="133.2" y="210.8">-1</text>
</g>
<g font-size="1.7">
<text x="47.1" y="71.6" transform="rotate(-90 47.1 71.6)">angle (radian)</text>
<text x="88.2" y="71.6" transform="rotate(-90 88.2 71.6)">angle (radian)</text>
<text x="129.3" y="71.6" transform="rotate(-90 129.3 71.6)">angle (radian)</text>
<text x="47.1" y="119.6" transform="rotate(-90 47.1 119.6)">maximal vector value</text>
<text x="88.2" y="119.6" transform="rotate(-90 88.2 119.6)">maximal vector value</text>
<text x="129.3" y="119.6" transform="rotate(-90 129.3 119.6)">maximal vector value</text>
<text x="47.1" y="159.9" transform="rotate(-90 47.1 159.9)">angle (radian)</text>
<text x="88.2" y="159.9" transform="rotate(-90 88.2 159.9)">angle (radian)</text>
<text x="129.3" y="159.9" transform="rotate(-90 129.3 159.9)">angle (radian)</text>
<text x="47.1" y="207.9" transform="rotate(-90 47.1 207.9)">maximal vector value</text>
<text x="88.2" y="207.9" transform="rotate(-90 88.2 207.9)">maximal vector value</text>
<text x="129.3" y="207.9" transform="rotate(-90 129.3 207.9)">maximal vector value</text>
</g>
</svg>
